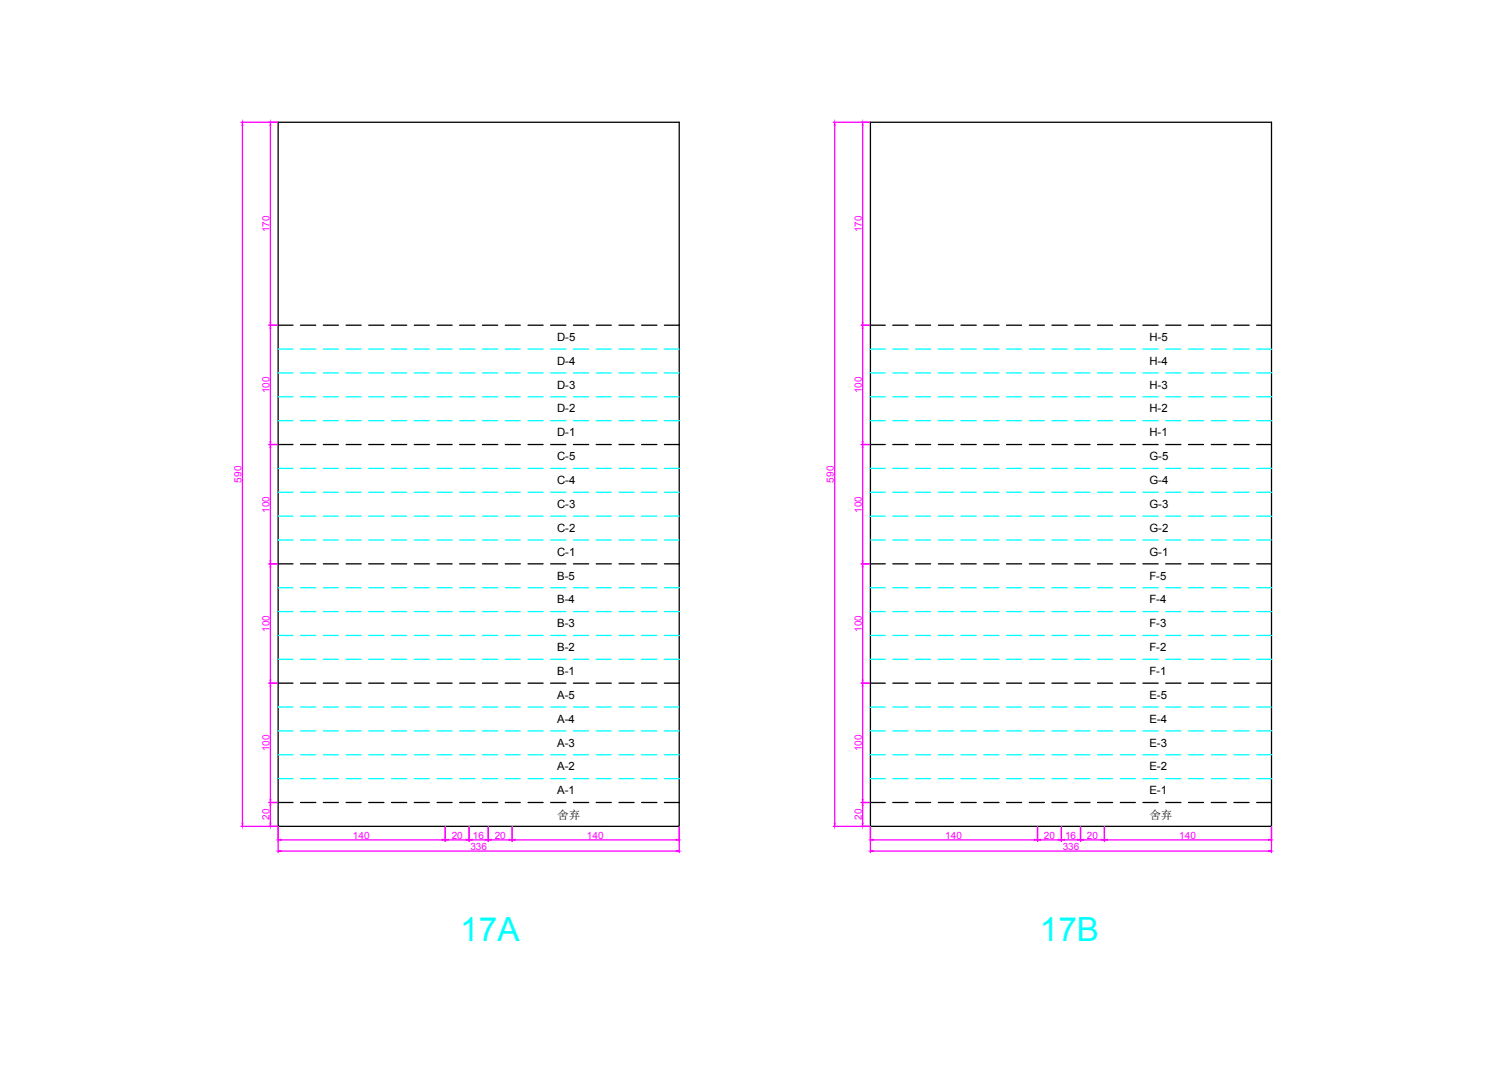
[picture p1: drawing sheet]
<svg xmlns="http://www.w3.org/2000/svg" width="297mm" height="210mm" viewBox="0 0 297 210" stroke-linecap="round" stroke-linejoin="round" font-family="sans-serif">
<!-- layer: 0 -->
<g fill="none" stroke="#000" stroke-width=".25">
<path d="M54.8 24.1h78.9v138.6h-78.9zM171.3 24.1h79v138.6h-79zM54.8 64h2.9M59.2 64h3M63.6 64h3M68.1 64h3M72.6 64h3M77.1 64h3M81.5 64h3M86 64h3M90.5 64h3M95 64h3"/>
<path d="M99.5 64h2.9M103.9 64h3M108.4 64h3M112.9 64h3M117.4 64h2.9M121.8 64h3M126.3 64h3M130.8 64h2.9M171.3 64h3M175.7 64h3M180.2 64h3M184.7 64h3"/>
<path d="M189.2 64h3M193.6 64h3.1M198.1 64h3M202.6 64h3M207.1 64h3M211.6 64h3M216 64h3M220.5 64h3M225 64h3M229.5 64h3M233.9 64h3M238.4 64h3"/>
<path d="M242.9 64h3M247.4 64h2.9M54.8 87.5h2.9M59.2 87.5h3M63.6 87.5h3M68.1 87.5h3M72.6 87.5h3M77.1 87.5h3M81.5 87.5h3M86 87.5h3M90.5 87.5h3M95 87.5h3"/>
<path d="M99.5 87.5h2.9M103.9 87.5h3M108.4 87.5h3M112.9 87.5h3M117.4 87.5h2.9M121.8 87.5h3M126.3 87.5h3M130.8 87.5h2.9M171.3 87.5h3M175.7 87.5h3M180.2 87.5h3M184.7 87.5h3"/>
<path d="M189.2 87.5h3M193.6 87.5h3.1M198.1 87.5h3M202.6 87.5h3M207.1 87.5h3M211.6 87.5h3M216 87.5h3M220.5 87.5h3M225 87.5h3M229.5 87.5h3M233.9 87.5h3M238.4 87.5h3"/>
<path d="M242.9 87.5h3M247.4 87.5h2.9M54.8 111h2.9M59.2 111h3M63.6 111h3M68.1 111h3M72.6 111h3M77.1 111h3M81.5 111h3M86 111h3M90.5 111h3M95 111h3"/>
<path d="M99.5 111h2.9M103.9 111h3M108.4 111h3M112.9 111h3M117.4 111h2.9M121.8 111h3M126.3 111h3M130.8 111h2.9M171.3 111h3M175.7 111h3M180.2 111h3M184.7 111h3"/>
<path d="M189.2 111h3M193.6 111h3.1M198.1 111h3M202.6 111h3M207.1 111h3M211.6 111h3M216 111h3M220.5 111h3M225 111h3M229.5 111h3M233.9 111h3M238.4 111h3"/>
<path d="M242.9 111h3M247.4 111h2.9M54.8 134.5h2.9M59.2 134.5h3M63.6 134.5h3M68.1 134.5h3M72.6 134.5h3M77.1 134.5h3M81.5 134.5h3M86 134.5h3M90.5 134.5h3M95 134.5h3"/>
<path d="M99.5 134.5h2.9M103.9 134.5h3M108.4 134.5h3M112.9 134.5h3M117.4 134.5h2.9M121.8 134.5h3M126.3 134.5h3M130.8 134.5h2.9M171.3 134.5h3M175.7 134.5h3M180.2 134.5h3M184.7 134.5h3"/>
<path d="M189.2 134.5h3M193.6 134.5h3.1M198.1 134.5h3M202.6 134.5h3M207.1 134.5h3M211.6 134.5h3M216 134.5h3M220.5 134.5h3M225 134.5h3M229.5 134.5h3M233.9 134.5h3M238.4 134.5h3"/>
<path d="M242.9 134.5h3M247.4 134.5h2.9M54.8 158h2.9M59.2 158h3M63.6 158h3M68.1 158h3M72.6 158h3M77.1 158h3M81.5 158h3M86 158h3M90.5 158h3M95 158h3"/>
<path d="M99.5 158h2.9M103.9 158h3M108.4 158h3M112.9 158h3M117.4 158h2.9M121.8 158h3M126.3 158h3M130.8 158h2.9M171.3 158h3M175.7 158h3M180.2 158h3M184.7 158h3"/>
<path d="M189.2 158h3M193.6 158h3.1M198.1 158h3M202.6 158h3M207.1 158h3M211.6 158h3M216 158h3M220.5 158h3M225 158h3M229.5 158h3M233.9 158h3M238.4 158h3"/>
<path d="M242.9 158h3M247.4 158h2.9"/>
</g>
<g fill="none" stroke="#f0f" stroke-width=".25">
<path d="M47.4 24.1h7.2M47.7 24.7v137.4M53.2 24.7v38.7M164 24.1h7.2M164.3 24.7v137.4M169.8 24.7v38.7M52.9 64h1.7M53.2 64.6v22.3M169.5 64h1.7M169.8 64.6v22.3M52.9 87.5h1.7M53.2 88.1v22.3"/>
<path d="M169.5 87.5h1.7M169.8 88.1v22.3M52.9 111h1.7M53.2 111.6v22.3M169.5 111h1.7M169.8 111.6v22.3M52.9 134.5h1.7M53.2 135.1v22.3M169.5 134.5h1.7M169.8 135.1v22.3M52.9 158h1.7M53.2 158.6v3.5"/>
<path d="M169.5 158h1.7M169.8 158.6v3.5M47.4 162.7h7.2M54.8 162.8v5.1M55.3 165.4h31.8M55.3 167.6h77.8M87.6 162.8v2.9M88.2 165.4h3.6M92.3 162.8v2.9M92.9 165.4h2.6M96.1 162.8v2.9M96.7 165.4h3.5"/>
<path d="M100.8 162.8v2.9M101.4 165.4h31.7M133.7 162.8v5.1M164 162.7h7.2M171.3 162.8v5.1M171.9 165.4h31.7M171.9 167.6h77.8M204.2 162.8v2.9M204.8 165.4h3.5M208.9 162.8v2.9M209.5 165.4h2.6M212.7 162.8v2.9"/>
<path d="M213.3 165.4h3.5M217.4 162.8v2.9M218 165.4h31.7M250.3 162.8v5.1"/>
</g>
<g fill="#f0f" stroke="#f0f" stroke-width=".2">
<path d="M169.8 24.1l.1 .6h-.2z"/>
<path d="M169.7 63.4h.2l-.1 .6z"/>
<path d="M169.8 64l.1 .6h-.2z"/>
<path d="M169.7 86.9h.2l-.1 .6z"/>
<path d="M169.8 87.5l.1 .6h-.2z"/>
<path d="M169.7 110.4h.2l-.1 .6z"/>
<path d="M169.8 111l.1 .6h-.2z"/>
<path d="M169.7 133.9h.2l-.1 .6z"/>
<path d="M169.8 134.5l.1 .6h-.2z"/>
<path d="M169.7 157.4h.2l-.1 .6z"/>
<path d="M169.8 158l.1 .6h-.2z"/>
<path d="M169.7 162.1h.2l-.1 .6z"/>
<path d="M171.3 165.4l.6-.1v.2z"/>
<path d="M203.6 165.3l.6 .1-.6 .1z"/>
<path d="M204.2 165.4l.6-.1v.2z"/>
<path d="M208.3 165.3l.6 .1-.6 .1z"/>
<path d="M217.4 165.4l.6-.1v.2z"/>
<path d="M249.7 165.3l.6 .1-.6 .1z"/>
<path d="M171.3 167.6l.6-.1v.2z"/>
<path d="M249.7 167.5l.6 .1-.6 .1z"/>
<path d="M164.2 162.1h.2l-.1 .6z"/>
<path d="M164.3 24.1l.1 .6h-.2z"/>
<path d="M208.9 165.4l.6-.1v.2z"/>
<path d="M212.1 165.3l.6 .1-.6 .1z"/>
<path d="M212.7 165.4l.6-.1v.2z"/>
<path d="M216.8 165.3l.6 .1-.6 .1z"/>
<path d="M53.2 24.1l.1 .6h-.2z"/>
<path d="M53.1 63.4h.2l-.1 .6z"/>
<path d="M53.2 64l.1 .6h-.2z"/>
<path d="M53.1 86.9h.2l-.1 .6z"/>
<path d="M53.2 87.5l.1 .6h-.2z"/>
<path d="M53.1 110.4h.2l-.1 .6z"/>
<path d="M53.2 111l.1 .6h-.2z"/>
<path d="M53.1 133.9h.2l-.1 .6z"/>
<path d="M53.2 134.5l.1 .6h-.2z"/>
<path d="M53.1 157.4h.2l-.1 .6z"/>
<path d="M53.2 158l.1 .6h-.2z"/>
<path d="M53.1 162.1h.2l-.1 .6z"/>
<path d="M54.8 165.4l.5-.1v.2z"/>
<path d="M87.1 165.3l.5 .1-.5 .1z"/>
<path d="M87.6 165.4l.6-.1v.2z"/>
<path d="M91.8 165.3l.5 .1-.5 .1z"/>
<path d="M100.8 165.4l.6-.1v.2z"/>
<path d="M133.1 165.3l.6 .1-.6 .1z"/>
<path d="M54.8 167.6l.5-.1v.2z"/>
<path d="M133.1 167.5l.6 .1-.6 .1z"/>
<path d="M47.6 162.1h.2l-.1 .6z"/>
<path d="M47.7 24.1l.1 .6h-.2z"/>
<path d="M92.3 165.4l.6-.1v.2z"/>
<path d="M95.5 165.3l.6 .1-.6 .1z"/>
<path d="M96.1 165.4l.6-.1v.2z"/>
<path d="M100.2 165.3l.6 .1-.6 .1z"/>
</g>
<g fill="none" stroke="#0ff" stroke-width=".25">
<path d="M54.8 78.1h2.9M54.8 73.4h2.9M54.8 68.7h2.9M59.2 78.1h3M59.2 73.4h3M59.2 68.7h3M63.6 78.1h3M63.6 73.4h3M63.6 68.7h3M68.1 78.1h3M68.1 73.4h3M68.1 68.7h3"/>
<path d="M72.6 78.1h3M72.6 73.4h3M72.6 68.7h3M77.1 78.1h3M77.1 73.4h3M77.1 68.7h3M81.5 78.1h3M81.5 73.4h3M81.5 68.7h3M86 78.1h3M86 73.4h3M86 68.7h3"/>
<path d="M90.5 78.1h3M90.5 73.4h3M90.5 68.7h3M95 78.1h3M95 73.4h3M95 68.7h3M99.5 78.1h2.9M99.5 73.4h2.9M99.5 68.7h2.9M103.9 78.1h3M103.9 73.4h3M103.9 68.7h3"/>
<path d="M108.4 78.1h3M108.4 73.4h3M108.4 68.7h3M112.9 78.1h3M112.9 73.4h3M112.9 68.7h3M117.4 78.1h2.9M117.4 73.4h2.9M117.4 68.7h2.9M121.8 78.1h3M121.8 73.4h3M121.8 68.7h3"/>
<path d="M126.3 78.1h3M126.3 73.4h3M126.3 68.7h3M130.8 78.1h2.9M130.8 73.4h2.9M130.8 68.7h2.9M171.3 78.1h3M171.3 73.4h3M171.3 68.7h3M175.7 78.1h3M175.7 73.4h3M175.7 68.7h3"/>
<path d="M180.2 78.1h3M180.2 73.4h3M180.2 68.7h3M184.7 78.1h3M184.7 73.4h3M184.7 68.7h3M189.2 78.1h3M189.2 73.4h3M189.2 68.7h3M193.6 78.1h3.1M193.6 73.4h3.1M193.6 68.7h3.1"/>
<path d="M198.1 78.1h3M198.1 73.4h3M198.1 68.7h3M202.6 78.1h3M202.6 73.4h3M202.6 68.7h3M207.1 78.1h3M207.1 73.4h3M207.1 68.7h3M211.6 78.1h3M211.6 73.4h3M211.6 68.7h3"/>
<path d="M216 78.1h3M216 73.4h3M216 68.7h3M220.5 78.1h3M220.5 73.4h3M220.5 68.7h3M225 78.1h3M225 73.4h3M225 68.7h3M229.5 78.1h3M229.5 73.4h3M229.5 68.7h3"/>
<path d="M233.9 78.1h3M233.9 73.4h3M233.9 68.7h3M238.4 78.1h3M238.4 73.4h3M238.4 68.7h3M242.9 78.1h3M242.9 73.4h3M242.9 68.7h3M247.4 78.1h2.9M247.4 73.4h2.9M247.4 68.7h2.9"/>
<path d="M54.8 96.9h2.9M54.8 92.2h2.9M54.8 82.8h2.9M59.2 96.9h3M59.2 92.2h3M59.2 82.8h3M63.6 96.9h3M63.6 92.2h3M63.6 82.8h3M68.1 96.9h3M68.1 92.2h3M68.1 82.8h3"/>
<path d="M72.6 96.9h3M72.6 92.2h3M72.6 82.8h3M77.1 96.9h3M77.1 92.2h3M77.1 82.8h3M81.5 96.9h3M81.5 92.2h3M81.5 82.8h3M86 96.9h3M86 92.2h3M86 82.8h3"/>
<path d="M90.5 96.9h3M90.5 92.2h3M90.5 82.8h3M95 96.9h3M95 92.2h3M95 82.8h3M99.5 96.9h2.9M99.5 92.2h2.9M99.5 82.8h2.9M103.9 96.9h3M103.9 92.2h3M103.9 82.8h3"/>
<path d="M108.4 96.9h3M108.4 92.2h3M108.4 82.8h3M112.9 96.9h3M112.9 92.2h3M112.9 82.8h3M117.4 96.9h2.9M117.4 92.2h2.9M117.4 82.8h2.9M121.8 96.9h3M121.8 92.2h3M121.8 82.8h3"/>
<path d="M126.3 96.9h3M126.3 92.2h3M126.3 82.8h3M130.8 96.9h2.9M130.8 92.2h2.9M130.8 82.8h2.9M171.3 96.9h3M171.3 92.2h3M171.3 82.8h3M175.7 96.9h3M175.7 92.2h3M175.7 82.8h3"/>
<path d="M180.2 96.9h3M180.2 92.2h3M180.2 82.8h3M184.7 96.9h3M184.7 92.2h3M184.7 82.8h3M189.2 96.9h3M189.2 92.2h3M189.2 82.8h3M193.6 96.9h3.1M193.6 92.2h3.1M193.6 82.8h3.1"/>
<path d="M198.1 96.9h3M198.1 92.2h3M198.1 82.8h3M202.6 96.9h3M202.6 92.2h3M202.6 82.8h3M207.1 96.9h3M207.1 92.2h3M207.1 82.8h3M211.6 96.9h3M211.6 92.2h3M211.6 82.8h3"/>
<path d="M216 96.9h3M216 92.2h3M216 82.8h3M220.5 96.9h3M220.5 92.2h3M220.5 82.8h3M225 96.9h3M225 92.2h3M225 82.8h3M229.5 96.9h3M229.5 92.2h3M229.5 82.8h3"/>
<path d="M233.9 96.9h3M233.9 92.2h3M233.9 82.8h3M238.4 96.9h3M238.4 92.2h3M238.4 82.8h3M242.9 96.9h3M242.9 92.2h3M242.9 82.8h3M247.4 96.9h2.9M247.4 92.2h2.9M247.4 82.8h2.9"/>
<path d="M54.8 115.7h2.9M54.8 106.3h2.9M54.8 101.6h2.9M59.2 115.7h3M59.2 106.3h3M59.2 101.6h3M63.6 115.7h3M63.6 106.3h3M63.6 101.6h3M68.1 115.7h3M68.1 106.3h3M68.1 101.6h3"/>
<path d="M72.6 115.7h3M72.6 106.3h3M72.6 101.6h3M77.1 115.7h3M77.1 106.3h3M77.1 101.6h3M81.5 115.7h3M81.5 106.3h3M81.5 101.6h3M86 115.7h3M86 106.3h3M86 101.6h3"/>
<path d="M90.5 115.7h3M90.5 106.3h3M90.5 101.6h3M95 115.7h3M95 106.3h3M95 101.6h3M99.5 115.7h2.9M99.5 106.3h2.9M99.5 101.6h2.9M103.9 115.7h3M103.9 106.3h3M103.9 101.6h3"/>
<path d="M108.4 115.7h3M108.4 106.3h3M108.4 101.6h3M112.9 115.7h3M112.9 106.3h3M112.9 101.6h3M117.4 115.7h2.9M117.4 106.3h2.9M117.4 101.6h2.9M121.8 115.7h3M121.8 106.3h3M121.8 101.6h3"/>
<path d="M126.3 115.7h3M126.3 106.3h3M126.3 101.6h3M130.8 115.7h2.9M130.8 106.3h2.9M130.8 101.6h2.9M171.3 115.7h3M171.3 106.3h3M171.3 101.6h3M175.7 115.7h3M175.7 106.3h3M175.7 101.6h3"/>
<path d="M180.2 115.7h3M180.2 106.3h3M180.2 101.6h3M184.7 115.7h3M184.7 106.3h3M184.7 101.6h3M189.2 115.7h3M189.2 106.3h3M189.2 101.6h3M193.6 115.7h3.1M193.6 106.3h3.1M193.6 101.6h3.1"/>
<path d="M198.1 115.7h3M198.1 106.3h3M198.1 101.6h3M202.6 115.7h3M202.6 106.3h3M202.6 101.6h3M207.1 115.7h3M207.1 106.3h3M207.1 101.6h3M211.6 115.7h3M211.6 106.3h3M211.6 101.6h3"/>
<path d="M216 115.7h3M216 106.3h3M216 101.6h3M220.5 115.7h3M220.5 106.3h3M220.5 101.6h3M225 115.7h3M225 106.3h3M225 101.6h3M229.5 115.7h3M229.5 106.3h3M229.5 101.6h3"/>
<path d="M233.9 115.7h3M233.9 106.3h3M233.9 101.6h3M238.4 115.7h3M238.4 106.3h3M238.4 101.6h3M242.9 115.7h3M242.9 106.3h3M242.9 101.6h3M247.4 115.7h2.9M247.4 106.3h2.9M247.4 101.6h2.9"/>
<path d="M54.8 139.2h2.9M54.8 129.8h2.9M54.8 125.1h2.9M54.8 120.4h2.9M59.2 139.2h3M59.2 129.8h3M59.2 125.1h3M59.2 120.4h3M63.6 139.2h3M63.6 129.8h3M63.6 125.1h3M63.6 120.4h3"/>
<path d="M68.1 139.2h3M68.1 129.8h3M68.1 125.1h3M68.1 120.4h3M72.6 139.2h3M72.6 129.8h3M72.6 125.1h3M72.6 120.4h3M77.1 139.2h3M77.1 129.8h3M77.1 125.1h3M77.1 120.4h3"/>
<path d="M81.5 139.2h3M81.5 129.8h3M81.5 125.1h3M81.5 120.4h3M86 139.2h3M86 129.8h3M86 125.1h3M86 120.4h3M90.5 139.2h3M90.5 129.8h3M90.5 125.1h3M90.5 120.4h3"/>
<path d="M95 139.2h3M95 129.8h3M95 125.1h3M95 120.4h3M99.5 139.2h2.9M99.5 129.8h2.9M99.5 125.1h2.9M99.5 120.4h2.9M103.9 139.2h3M103.9 129.8h3M103.9 125.1h3M103.9 120.4h3"/>
<path d="M108.4 139.2h3M108.4 129.8h3M108.4 125.1h3M108.4 120.4h3M112.9 139.2h3M112.9 129.8h3M112.9 125.1h3M112.9 120.4h3M117.4 139.2h2.9M117.4 129.8h2.9M117.4 125.1h2.9M117.4 120.4h2.9"/>
<path d="M121.8 139.2h3M121.8 129.8h3M121.8 125.1h3M121.8 120.4h3M126.3 139.2h3M126.3 129.8h3M126.3 125.1h3M126.3 120.4h3M130.8 139.2h2.9M130.8 129.8h2.9M130.8 125.1h2.9M130.8 120.4h2.9"/>
<path d="M171.3 139.2h3M171.3 129.8h3M171.3 125.1h3M171.3 120.4h3M175.7 139.2h3M175.7 129.8h3M175.7 125.1h3M175.7 120.4h3M180.2 139.2h3M180.2 129.8h3M180.2 125.1h3M180.2 120.4h3"/>
<path d="M184.7 139.2h3M184.7 129.8h3M184.7 125.1h3M184.7 120.4h3M189.2 139.2h3M189.2 129.8h3M189.2 125.1h3M189.2 120.4h3M193.6 139.2h3.1M193.6 129.8h3.1M193.6 125.1h3.1M193.6 120.4h3.1"/>
<path d="M198.1 139.2h3M198.1 129.8h3M198.1 125.1h3M198.1 120.4h3M202.6 139.2h3M202.6 129.8h3M202.6 125.1h3M202.6 120.4h3M207.1 139.2h3M207.1 129.8h3M207.1 125.1h3M207.1 120.4h3"/>
<path d="M211.6 139.2h3M211.6 129.8h3M211.6 125.1h3M211.6 120.4h3M216 139.2h3M216 129.8h3M216 125.1h3M216 120.4h3M220.5 139.2h3M220.5 129.8h3M220.5 125.1h3M220.5 120.4h3"/>
<path d="M225 139.2h3M225 129.8h3M225 125.1h3M225 120.4h3M229.5 139.2h3M229.5 129.8h3M229.5 125.1h3M229.5 120.4h3M233.9 139.2h3M233.9 129.8h3M233.9 125.1h3M233.9 120.4h3"/>
<path d="M238.4 139.2h3M238.4 129.8h3M238.4 125.1h3M238.4 120.4h3M242.9 139.2h3M242.9 129.8h3M242.9 125.1h3M242.9 120.4h3M247.4 139.2h2.9M247.4 129.8h2.9M247.4 125.1h2.9M247.4 120.4h2.9"/>
<path d="M54.8 153.3h2.9M54.8 148.6h2.9M54.8 143.9h2.9M59.2 153.3h3M59.2 148.6h3M59.2 143.9h3M63.6 153.3h3M63.6 148.6h3M63.6 143.9h3M68.1 153.3h3M68.1 148.6h3M68.1 143.9h3"/>
<path d="M72.6 153.3h3M72.6 148.6h3M72.6 143.9h3M77.1 153.3h3M77.1 148.6h3M77.1 143.9h3M81.5 153.3h3M81.5 148.6h3M81.5 143.9h3M86 153.3h3M86 148.6h3M86 143.9h3"/>
<path d="M90.5 153.3h3M90.5 148.6h3M90.5 143.9h3M95 153.3h3M95 148.6h3M95 143.9h3M99.5 153.3h2.9M99.5 148.6h2.9M99.5 143.9h2.9M103.9 153.3h3M103.9 148.6h3M103.9 143.9h3"/>
<path d="M108.4 153.3h3M108.4 148.6h3M108.4 143.9h3M112.9 153.3h3M112.9 148.6h3M112.9 143.9h3M117.4 153.3h2.9M117.4 148.6h2.9M117.4 143.9h2.9M121.8 153.3h3M121.8 148.6h3M121.8 143.9h3"/>
<path d="M126.3 153.3h3M126.3 148.6h3M126.3 143.9h3M130.8 153.3h2.9M130.8 148.6h2.9M130.8 143.9h2.9M171.3 153.3h3M171.3 148.6h3M171.3 143.9h3M175.7 153.3h3M175.7 148.6h3M175.7 143.9h3"/>
<path d="M180.2 153.3h3M180.2 148.6h3M180.2 143.9h3M184.7 153.3h3M184.7 148.6h3M184.7 143.9h3M189.2 153.3h3M189.2 148.6h3M189.2 143.9h3M193.6 153.3h3.1M193.6 148.6h3.1M193.6 143.9h3.1"/>
<path d="M198.1 153.3h3M198.1 148.6h3M198.1 143.9h3M202.6 153.3h3M202.6 148.6h3M202.6 143.9h3M207.1 153.3h3M207.1 148.6h3M207.1 143.9h3M211.6 153.3h3M211.6 148.6h3M211.6 143.9h3"/>
<path d="M216 153.3h3M216 148.6h3M216 143.9h3M220.5 153.3h3M220.5 148.6h3M220.5 143.9h3M225 153.3h3M225 148.6h3M225 143.9h3M229.5 153.3h3M229.5 148.6h3M229.5 143.9h3"/>
<path d="M233.9 153.3h3M233.9 148.6h3M233.9 143.9h3M238.4 153.3h3M238.4 148.6h3M238.4 143.9h3M242.9 153.3h3M242.9 148.6h3M242.9 143.9h3M247.4 153.3h2.9M247.4 148.6h2.9M247.4 143.9h2.9"/>
</g>
<g font-size="6.6" fill="#0ff">
<text x="90.6" y="185.2">17A</text>
<text x="204.7" y="185.2">17B</text>
</g>
<g font-size="2.3">
<text x="109.7" y="161.4">舍弃</text>
<text x="226.2" y="161.4">舍弃</text>
</g>
<g font-size="2.2">
<text x="109.7" y="71.8">D-4</text>
<text x="109.7" y="67.1">D-5</text>
<text x="226.2" y="71.8">H-4</text>
<text x="226.2" y="67.1">H-5</text>
<text x="109.7" y="76.5">D-3</text>
<text x="226.2" y="76.5">H-3</text>
<text x="109.7" y="81.2">D-2</text>
<text x="226.2" y="81.2">H-2</text>
<text x="109.7" y="85.9">D-1</text>
<text x="226.2" y="85.9">H-1</text>
<text x="109.7" y="95.3">C-4</text>
<text x="109.7" y="90.6">C-5</text>
<text x="226.2" y="95.3">G-4</text>
<text x="226.2" y="90.6">G-5</text>
<text x="109.7" y="100">C-3</text>
<text x="226.2" y="100">G-3</text>
<text x="109.7" y="104.7">C-2</text>
<text x="226.2" y="104.7">G-2</text>
<text x="109.7" y="109.4">C-1</text>
<text x="226.2" y="109.4">G-1</text>
<text x="109.7" y="118.8">B-4</text>
<text x="109.7" y="114.1">B-5</text>
<text x="226.2" y="118.8">F-4</text>
<text x="226.2" y="114.1">F-5</text>
<text x="109.7" y="123.5">B-3</text>
<text x="226.2" y="123.5">F-3</text>
<text x="109.7" y="128.2">B-2</text>
<text x="226.2" y="128.2">F-2</text>
<text x="109.7" y="137.6">A-5</text>
<text x="109.7" y="132.9">B-1</text>
<text x="226.2" y="137.6">E-5</text>
<text x="226.2" y="132.9">F-1</text>
<text x="109.7" y="142.3">A-4</text>
<text x="226.2" y="142.3">E-4</text>
<text x="109.7" y="147">A-3</text>
<text x="226.2" y="147">E-3</text>
<text x="109.7" y="151.7">A-2</text>
<text x="226.2" y="151.7">E-2</text>
<text x="109.7" y="156.4">A-1</text>
<text x="226.2" y="156.4">E-1</text>
</g>
<g font-size="2" fill="#f0f">
<text x="53.1" y="45.7" transform="rotate(-90 53.1 45.7)">170</text>
<text x="169.6" y="45.7" transform="rotate(-90 169.6 45.7)">170</text>
<text x="53.1" y="77.5" transform="rotate(-90 53.1 77.5)">100</text>
<text x="169.6" y="77.5" transform="rotate(-90 169.6 77.5)">100</text>
<text x="47.6" y="95" transform="rotate(-90 47.6 95)">590</text>
<text x="164.1" y="95" transform="rotate(-90 164.1 95)">590</text>
<text x="53.1" y="101" transform="rotate(-90 53.1 101)">100</text>
<text x="169.6" y="101" transform="rotate(-90 169.6 101)">100</text>
<text x="53.1" y="124.4" transform="rotate(-90 53.1 124.4)">100</text>
<text x="169.6" y="124.4" transform="rotate(-90 169.6 124.4)">100</text>
<text x="53.1" y="147.9" transform="rotate(-90 53.1 147.9)">100</text>
<text x="169.6" y="147.9" transform="rotate(-90 169.6 147.9)">100</text>
<text x="53.1" y="161.4" transform="rotate(-90 53.1 161.4)">20</text>
<text x="169.6" y="161.4" transform="rotate(-90 169.6 161.4)">20</text>
<text x="69.5" y="165.2">140</text>
<text x="88.9" y="165.2">20</text>
<text x="92.6" y="167.4">336</text>
<text x="93.1" y="165.2">16</text>
<text x="97.4" y="165.2">20</text>
<text x="115.5" y="165.2">140</text>
<text x="186.1" y="165.2">140</text>
<text x="205.5" y="165.2">20</text>
<text x="209.2" y="167.4">336</text>
<text x="209.6" y="165.2">16</text>
<text x="214" y="165.2">20</text>
<text x="232.1" y="165.2">140</text>
</g>
</svg>
